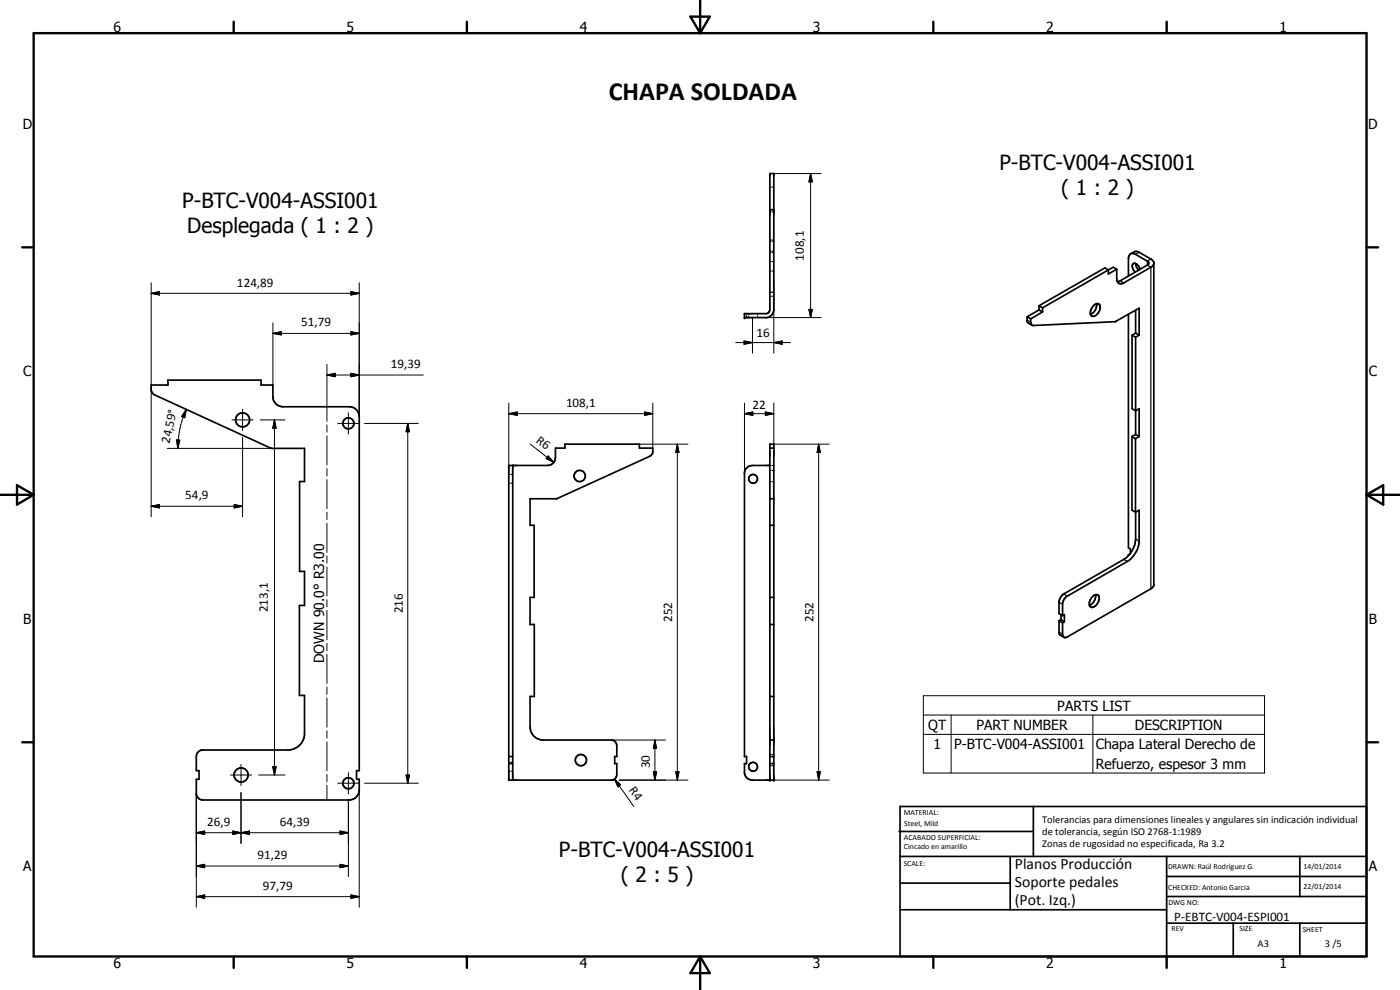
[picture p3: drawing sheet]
<svg xmlns="http://www.w3.org/2000/svg" width="420mm" height="297mm" viewBox="0 0 420 297" stroke-linecap="round" stroke-linejoin="round" font-family="sans-serif">
<g fill="none" stroke="#000" stroke-width=".35">
<path d="M231 56.1h.4M231.8 56.1h.4M231 63.5h.4M231 78.5h.4M231 75.7h.4M231 72.3h.4M231 75.4h.4M231 72h.4M231.8 63.5h.4M231.8 78.5h.4M231.8 75.7h.4M231.8 72.3h.4"/>
<path d="M231.8 75.4h.4M231.8 72h.4M341.9 75.7l-1.1 .6M345.4 77.7l-1.1 .7v1.1l1.1 .7v96.5M224.1 94.1v.4M224.1 94.9v.4M224.7 94.1v.4M224.7 94.9v.4M227.4 94.1v.4M227.4 94.9v.4M231 87.7h.4M231 88.9h.4"/>
<path d="M231 81.3h.4M231.8 87.7h.4M231.8 88.9h.4M231.8 81.3h.4M308.3 96.1l1 .5M336.2 84.2l1.1 .7M231 139.7h.4M231.8 139.7h.4M152.7 142.4h.4M152.7 145h.4M153.5 142.4h.4M153.5 145h.4"/>
<path d="M231 144.5h.4M231 141.1h.4M231.8 144.5h.4M231.8 141.1h.4M319.2 178.2l1.1 .7M337.3 167.9l1.1 .5M340.8 161.7l1.1 .6M317.8 189.7l1.1 .6M317.8 180.7l1.1 .6M152.7 228.7h.4M152.7 231.4h.4M153.5 228.7h.4"/>
<path d="M153.5 231.4h.4M231 229.7h.4M231 226.4h.4M231.8 229.7h.4M231.8 226.4h.4"/>
</g>
<g fill="none" stroke="#000" stroke-width=".51">
<path d="M231 52.1h1.2v40.8a2.44 2.44 0 0 1-2 2.4h-6.8v-1.2h6.7a1.27 1.27 0 0 0 .9-1.2zM231 62.9h1.2M339.3 76.2l-.6 .8v.6v5.2M339.3 76.2l.7-.2 .8 .3 3.7 2.2 .3 .6-8.6 5.1-.8 .3M339.3 76.2l1.3-.7 1 .1 4 2.3 .7 .8v96.9l-.9 1.1-25.6 14.6h-.4l-.4-.5-.1-3.9M340.9 79.1l.2 1 .7 1M346.3 79.2l-.9 1-8.1 4.7a1.31 1.31 0 0 1-1.5 .1 1.31 1.31 0 0 1-.7-1.4v-2.8M308.3 95l1 .7M308.3 95l.1 1.7 1.3 .9M309.3 95.7v1.2l.4 .7M309.7 97.6l25.1-1.1 7.1-4v8.1M311.8 93l1.1 .6"/>
<path d="M311.8 93l-3.5 2M311.8 91.7l1.1 .7M311.8 91.7v1.3M312.9 92.4v1.2M312.9 93.6l-3.6 2.1M328.2 91.7a1.08 1.08 0 0 1 1-.6 1.08 1.08 0 0 1 .9 .6 2.66 2.66 0 0 1-2.4 3.2 2.11 2.11 0 0 1 .5-3.2zM329.1 91.1v.3a3 3 0 0 1-1.8 2.9M332.6 81l-19.7 11.4M332.6 81l-1-.6-19.8 11.3M335.1 80.8l-2.5 1.4v-1.2M335.1 80.8l-1-.6-1.5 .8M338.7 94.3v70.1l.5 .3v1.3"/>
<path d="M340.8 93v6.9M340.8 99.9l1.1 .7M340.8 99.9l-1 .7M342.1 80.9a1.79 1.79 0 0 0-2-1.8 1.91 1.91 0 0 0 .6 2.6M45.4 115.5h5v-1.5h27.9v1.5h3.6v3.5a3 3 0 0 0 3 3h20.3a3 3 0 0 1 2.6 3v106.2h-.8v2.6h.8v3.2a3 3 0 0 1-3 3h-43.9a2 2 0 0 1-2-2v-4.2h.8v-2.6h-.8v-4.2a1.98 1.98 0 0 1 1.7-2h25.8a5 5 0 0 0 5-4.5v-11.8h-1.5v-27h1.5v-10.3h-1.5v-26.9h1.5v-10h-10.1l-34.8-16-.7-.6a2.82 2.82 0 0 1-.4-2.4zM339.8 100.6v22l1 .6 1.1-.6v8.4M339.8 100.6l1 .6M340.8 101.2v29.1M341.9 100.6l-1.1 .6M152.7 139.7h11.6a2.32 2.32 0 0 0 2.4-2.4v-2.8h2.8v-1.2h22.4v1.2h4l-.1 1.5-.8 .9-27.9 12.7h-8v8h1.2v21.6h-1.2v8.2h1.2v21.6h-1.2v9.1a4 4 0 0 0 3.5 3.9h20.9a1.65 1.65 0 0 1 1.6 1.6v3.4h-.6v2.1h.6v3.4a1.73 1.73 0 0 1-1.3 1.6h-31.1zM153.9 139.7v94.4M231 139.7h-5.2a2.44 2.44 0 0 0-2.4 2v85.3h.7v2.1h-.7v2.9a2.44 2.44 0 0 0 2.4 2.1h6.4v-100.8h-1.2v100.8"/>
<path d="M231 134.5h1.2M339.7 131v22.1l1.1 .6 1.1-.6v9.2a7.9 7.9 0 0 1-3.5 6.1l-18.3 10.6-.7 .7-.4 1-.1 4M339.7 131l1.1 .6M340.8 131.6v30.1a7.3 7.3 0 0 1-1.8 4.6M340.8 130.3l1.1 .7M340.8 130.3l-1.1 .7M341.9 131l-1.1 .6M231 157.6h1.2M231 149.6h1.2M231 179.2h1.2M327.9 179a1.09 1.09 0 0 1 1.4-.6 1.09 1.09 0 0 1 .5 1.5 2.47 2.47 0 0 1-2.4 2.3 2.12 2.12 0 0 1 .5-3.2zM328.7 178.4a2.99 2.99 0 0 1-1.7 3.2"/>
<path d="M338.7 166.5h.1M338.7 166.5v.2M338.7 166.7l-1.1 .9-18.6 10.8-.7 .7-.5 1.3v3.7l1.1 .6M339 166.3l-.3 .2M339 166.3l-.3 .4M231 187.4h1.2M317.8 186.2l1.1 .7M317.8 186.2v3.7l.3 .6 1.2 .7M318.4 185.9l1 .6M318.4 185.9l-.6 .3M318.4 184.4v1.5M318.9 184.7l.5-.3v2.1"/>
<path d="M319.4 186.5l-.5 .4M231 209h1.2M152.7 229.1h1.2M152.7 227h1.2M231 229.1h1.2M231 227h1.2M231 222h1.2M269.8 249.5h40.3M270.1 242h140v45h-140zM270.1 257h140M303.2 257v16M310.1 242v15"/>
<path d="M350.1 257v30M390.1 257v12M270.1 265h33.1M270.1 273h80M350.1 277h60M350.1 269h60M350.1 263h60M370.1 277v10M390.1 277v10"/>
<circle cx="72.8" cy="126" r="2.1"/>
<circle cx="104.6" cy="127" r="1.65"/>
<circle cx="174" cy="142.8" r="1.68"/>
<circle cx="226" cy="143.7" r="1.31"/>
<circle cx="72.3" cy="232.5" r="2.12"/>
<circle cx="104.6" cy="235" r="1.66"/>
<circle cx="174.3" cy="228.1" r="1.69"/>
<circle cx="226" cy="230.1" r="1.32"/>
</g>
<g fill="#000">
<circle cx="223.4" cy="94.1" r=".25"/>
<circle cx="223.4" cy="95.3" r=".25"/>
<circle cx="231" cy="149.6" r=".25"/>
<circle cx="232.2" cy="149.6" r=".25"/>
<circle cx="231" cy="234.1" r=".25"/>
<circle cx="231" cy="222" r=".25"/>
<circle cx="232.2" cy="222" r=".25"/>
<circle cx="232.2" cy="234.1" r=".25"/>
</g>
<g fill="none" stroke="#000" stroke-width=".3">
<path d="M232.2 52.1h14.3M243.3 52.1l.5 2.5h-1zM243.3 52.1v43.2M45.4 88l2.5-.5v1zM45.4 88h62.4M45.4 84.8v70.3M81.9 96.9v18.6M105.3 87.5l2.5 .5-2.5 .5zM105.3 99.5l2.5 .5-2.5 .5zM107.8 84.8v40.2M225.8 95.3v10.7M229.8 95.3h16.7"/>
<path d="M232.2 83.7v22.3M242.8 92.8h1l-.5 2.5zM81.9 100l2.5-.5v1zM81.9 100h25.9M98.1 112.5l2.5-.5v1zM98.1 109.3v17.1M98.1 112.5h28.9M105.3 112l2.5 .5-2.5 .5zM220.8 102.8h16.4M223.3 102.3l2.5 .5-2.5 .5zM232.2 102.8l2.5-.5v1zM50.2 134.5h31.3"/>
<path d="M53 132h1l-.6 2.5zM55.9 122.9l-.5 2.4-.9-.3zM55.9 122.9a27.9 27.9 0 0 0-2.5 11.6M69.6 126h6.4M72.8 122.8v6.4M72.8 131.2v23.9M78.1 126h7.4M82.4 126l.5 2.5h-1zM82.4 126v106.5M98.1 127.5v2.2M98.1 130.8v8.7M101.4 127h6.3"/>
<path d="M104.6 123.9v6.3M109.4 127h16.1M122.4 127l.5 2.5h-1zM122.4 127v108M152.7 124.1l2.5-.5v1zM152.7 124.1h43.2M152.7 120.9v18.8M159.1 133.2l5.2 4.1M164.3 137.3h.1M164.3 137.3l1.9 1.4M164.5 136.8l1.7 1.9-2.3-1.1zM191.9 133.3h14.5"/>
<path d="M193.5 123.6l2.4 .5-2.4 .5zM195.9 120.9v13.6M203.3 133.3l.5 2.5h-1zM203.3 133.3v100.8M223.4 124.1l2.5-.5v1zM223.4 124.1h8.8M223.4 120.9v21.2M229.7 123.6l2.5 .5-2.5 .5zM232.2 120.9v16M232.2 133.3h16.7M245.7 133.3l.5 2.5h-1zM245.7 133.3v100.8"/>
<path d="M45.4 151.9l2.5-.5v1zM45.4 151.9h27.4M70.3 151.4l2.5 .5-2.5 .5zM98.1 140.6v2.2M98.1 143.9v8.7M98.1 153.7v2.2M98.1 157v8.7M98.1 166.8v2.2M98.1 170.1v8.7M98.1 179.9v2.2M98.1 183.2v8.7M98.1 193v2.2"/>
<path d="M98.1 196.3v8.8M98.1 206.2v2.1M98.1 209.4v8.8M98.1 219.2v2.2M277.1 208.7h102.4v23.2h-102.4zM277.1 214.5h102.4M285.4 214.5v17.4M328 214.5v17.4M58.9 238v34.2M69.2 232.5h6.3M72.3 229.4v6.3M72.3 237.8v15.2"/>
<path d="M77.6 232.5h7.9M81.9 230h1l-.5 2.5zM98.1 222.5v8.8M98.1 232.4v2.2M98.1 235.6v4.4M101.4 235h6.3M104.6 231.8v6.4M104.6 239.8v23.2M107.8 237v35.2M109.4 235h16.1M121.9 232.5h1l-.5 2.5zM183.5 234.1h.7"/>
<path d="M183.5 222h16.2M184.4 233.8l1.9 1.7-.8 .6zM184.4 233.8l5.8 8.2M185.8 234.1h20.6M196.1 231.6h1l-.6 2.5zM196.5 222l.6 2.6h-1zM196.5 222v12.1M202.8 231.6h1l-.5 2.5zM232.2 234.1h16.7M245.2 231.6h1l-.5 2.5zM277.1 220.3h102.4M58.9 249.9l2.5-.6v1.1z"/>
<path d="M58.9 259.8l2.5-.5v1zM58.9 249.9h45.7M58.9 259.8h45.7M69.9 249.3l2.4 .6-2.4 .5zM72.3 249.9l2.6-.6v1.1zM102.1 249.3l2.5 .6-2.5 .5zM102.1 259.3l2.5 .5-2.5 .5zM58.9 269l2.5-.5v1zM58.9 269h48.9M105.3 268.5l2.5 .5-2.5 .5z"/>
</g>
<g fill="none" stroke="#000" stroke-width=".71">
<path d="M10.1 9.9h400v277.1h-400zM70.1 6.5v3.4M140.1 6.5v3.4M207.2 5h5.8l-2.9 4.9zM210.1 0v9.9M280.1 6.5v3.4M350.1 6.5v3.4M6.7 74.2h3.4M410.1 74.2h3.5M.1 148.5h10M5.1 145.6l5 2.9-5 2.9zM410.1 148.5h10"/>
<path d="M410.1 148.5l5-2.9v5.8zM6.7 222.7h3.4M410.1 222.7h3.5M70.1 287v3.4M140.1 287v3.4M210.1 287v10M210.1 287l2.9 5h-5.8zM280.1 287v3.4M350.1 287v3.4"/>
</g>
<g fill="#000">
<path d="M243.3 52.1l.5 2.5h-1zM45.4 88l2.5-.5v1zM81.9 100l2.5-.5v1zM105.3 87.5l2.5 .5-2.5 .5zM242.8 92.8h1l-.5 2.5zM98.1 112.5l2.5-.5v1zM105.3 99.5l2.5 .5-2.5 .5zM105.3 112l2.5 .5-2.5 .5zM223.3 102.3l2.5 .5-2.5 .5zM232.2 102.8l2.5-.5v1zM53 132h1l-.6 2.5zM55.9 122.9l-.5 2.4-.9-.3z"/>
<path d="M82.4 126l.5 2.5h-1zM122.4 127l.5 2.5h-1zM152.7 124.1l2.5-.5v1zM164.5 136.8l1.7 1.9-2.3-1.1zM193.5 123.6l2.4 .5-2.4 .5zM203.3 133.3l.5 2.5h-1zM223.4 124.1l2.5-.5v1zM229.7 123.6l2.5 .5-2.5 .5zM245.7 133.3l.5 2.5h-1zM45.4 151.9l2.5-.5v1zM70.3 151.4l2.5 .5-2.5 .5zM81.9 230h1l-.5 2.5z"/>
<path d="M121.9 232.5h1l-.5 2.5zM184.4 233.8l1.9 1.7-.8 .6zM196.1 231.6h1l-.6 2.5zM196.5 222l.6 2.6h-1zM202.8 231.6h1l-.5 2.5zM245.2 231.6h1l-.5 2.5zM58.9 249.9l2.5-.6v1.1zM58.9 259.8l2.5-.5v1zM69.9 249.3l2.4 .6-2.4 .5zM72.3 249.9l2.6-.6v1.1zM102.1 249.3l2.5 .6-2.5 .5zM58.9 269l2.5-.5v1z"/>
<path d="M102.1 259.3l2.5 .5-2.5 .5zM105.3 268.5l2.5 .5-2.5 .5z"/>
</g>
<text font-size="7.9" x="182.7" y="29.9">CHAPA SOLDADA</text>
<g font-size="6.3">
<text x="299.9" y="51.1">P-BTC-V004-ASSI001</text>
<text x="318.5" y="58.6">( 1 : 2 )</text>
<text x="54.7" y="62.4">P-BTC-V004-ASSI001</text>
<text x="56.2" y="69.9">Desplegada ( 1 : 2 )</text>
<text x="167.8" y="257">P-BTC-V004-ASSI001</text>
<text x="186.3" y="264.6">( 2 : 5 )</text>
</g>
<g font-size="4.7">
<text x="304.6" y="260.8">Planos Producción</text>
<text x="304.6" y="266.2">Soporte pedales</text>
<text x="304.6" y="271.6">(Pot. Izq.)</text>
</g>
<g font-size="4.2">
<text x="34" y="9.6">6</text>
<text x="104" y="9.6">5</text>
<text x="174" y="9.6">4</text>
<text x="244" y="9.6">3</text>
<text x="314" y="9.6">2</text>
<text x="384" y="9.6">1</text>
<text x="6.8" y="38.7">D</text>
<text x="410.6" y="38.7">D</text>
<text x="7" y="112.9">C</text>
<text x="410.8" y="112.9">C</text>
<text x="7" y="187.1">B</text>
<text x="410.8" y="187.1">B</text>
<text x="97.3" y="199" transform="rotate(-90 97.3 199)">DOWN 90.0° R3.00</text>
<text x="317.3" y="213.2">PARTS LIST</text>
<text x="278.6" y="219">QT</text>
<text x="293" y="219">PART NUMBER</text>
<text x="340.6" y="219">DESCRIPTION</text>
<text x="280.2" y="224.8">1</text>
<text x="286.3" y="224.8">P-BTC-V004-ASSI001</text>
<text x="328.9" y="224.8">Chapa Lateral Derecho de</text>
<text x="328.9" y="230.7">Refuerzo, espesor 3 mm</text>
<text x="7" y="261.4">A</text>
<text x="410.8" y="261.4">A</text>
<text x="34" y="290.4">6</text>
<text x="104" y="290.4">5</text>
<text x="174" y="290.4">4</text>
<text x="244" y="290.4">3</text>
<text x="314" y="290.4">2</text>
<text x="384" y="290.4">1</text>
</g>
<g font-size="3.9">
<text x="241.2" y="78.2" transform="rotate(-90 241.2 78.2)">108,1</text>
<text x="71.1" y="86">124,89</text>
<text x="90.4" y="98">51,79</text>
<text x="227" y="101.3">16</text>
<text x="117.3" y="110.4">19,39</text>
<text x="169.9" y="122.1">108,1</text>
<text x="225.8" y="122.6">22</text>
<text x="50.9" y="133.2" transform="rotate(-78 50.9 133.2)">24,59°</text>
<text x="160.6" y="132.5" transform="rotate(38 160.6 132.5)">R6</text>
<text x="55.6" y="149.8">54,9</text>
<text x="80.3" y="183.8" transform="rotate(-90 80.3 183.8)">213,1</text>
<text x="120.8" y="184" transform="rotate(-90 120.8 184)">216</text>
<text x="201.7" y="186.7" transform="rotate(-90 201.7 186.7)">252</text>
<text x="244.2" y="186.7" transform="rotate(-90 244.2 186.7)">252</text>
<text x="195" y="230.5" transform="rotate(-90 195 230.5)">30</text>
<text x="188.7" y="237.1" transform="rotate(55 188.7 237.1)">R4</text>
<text x="62.2" y="247.8">26,9</text>
<text x="84" y="247.8">64,39</text>
<text x="77.3" y="257.8">91,29</text>
<text x="78.9" y="267">97,79</text>
<text x="352.4" y="276.3">P-EBTC-V004-ESPI001</text>
</g>
<g font-size="3.1">
<text x="312.7" y="246.8">Tolerancias para dimensiones lineales y angulares sin indicación individual</text>
<text x="312.7" y="250.4">de tolerancia, según ISO 2768-1:1989</text>
<text x="312.7" y="254">Zonas de rugosidad no especificada, Ra 3.2</text>
<text x="377.4" y="284.1">A3</text>
<text x="397.6" y="284.2">3 /5</text>
</g>
<g font-size="2.4">
<text x="271.2" y="244.4">MATERIAL:</text>
<text x="271.3" y="252">ACABADO SUPERFICIAL:</text>
<text x="271.4" y="247.9">Steel, Mild</text>
<text x="271.3" y="254.6">Cincado en amarillo</text>
<text x="271.2" y="259.7">SCALE:</text>
<text x="350.6" y="260.8">DRAWN: Raúl Rodríguez G.</text>
<text x="391.2" y="260.6">14/01/2014</text>
<text x="350.6" y="267">CHECKED: Antonio Garcia</text>
<text x="391.2" y="266.7">22/01/2014</text>
<text x="350.6" y="271.4">DWG NO:</text>
<text x="351.6" y="279.3">REV</text>
<text x="372" y="279.4">SIZE</text>
<text x="391" y="279.6">SHEET</text>
</g>
</svg>
